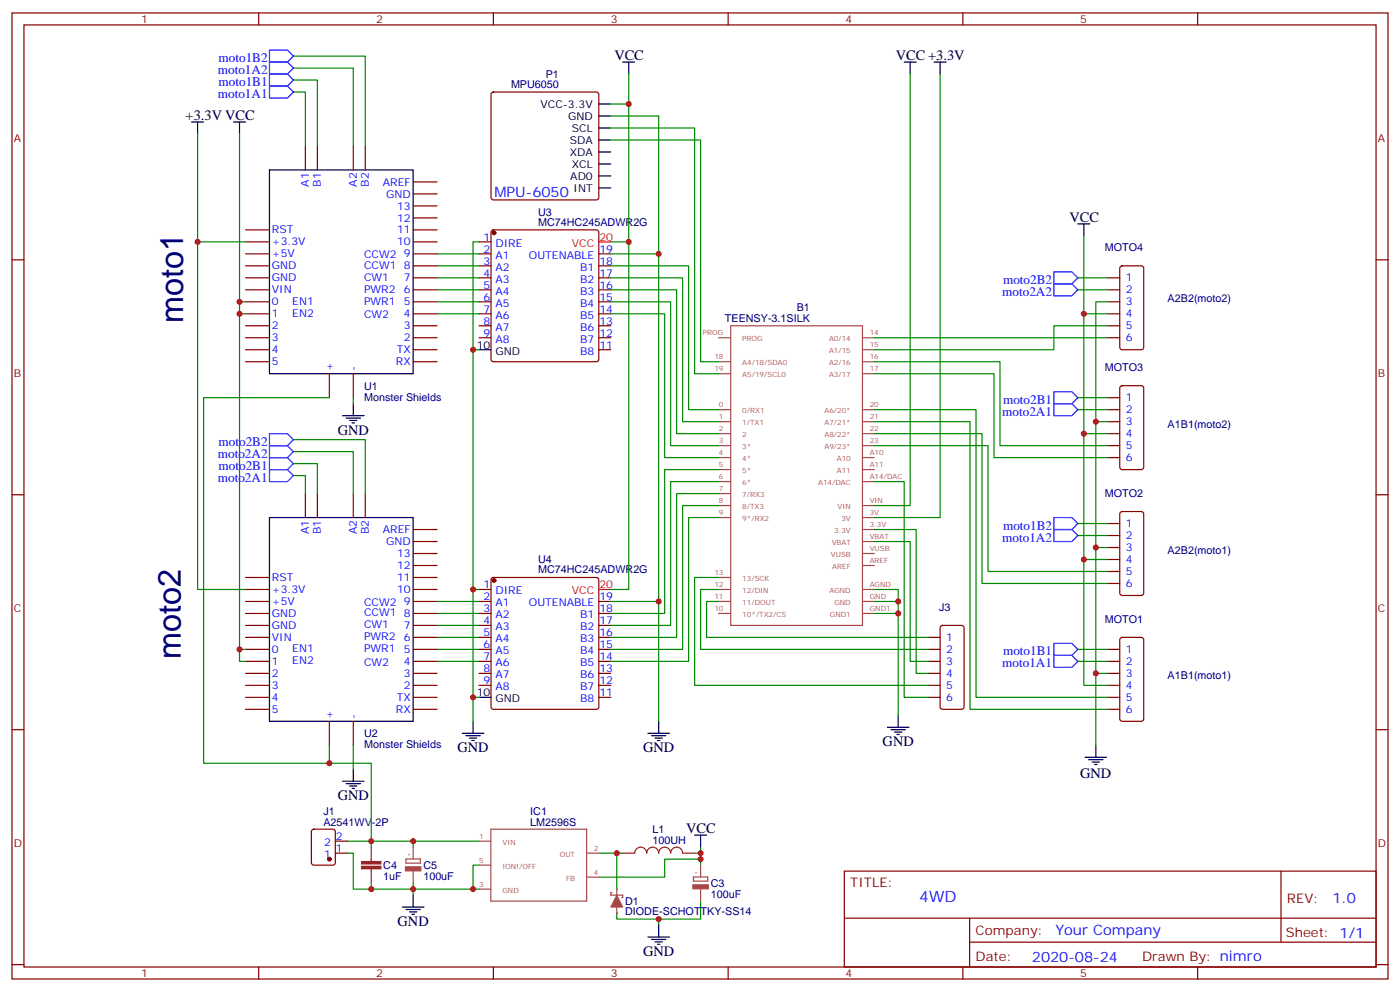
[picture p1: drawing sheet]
<svg xmlns="http://www.w3.org/2000/svg" width="412mm" height="292mm" viewBox="0 0 412 292" stroke-linecap="round" stroke-linejoin="round" font-family="sans-serif">
<g fill="none" stroke="#870000" stroke-width=".35">
<path d="M3.5 3.8h405.4v284.3h-405.4zM7.1 7.3h398.2v277.3h-398.2zM76.2 3.8v3.5M145.3 3.8v3.5M214.5 3.8v3.5M283.6 3.8v3.5M352.8 3.8v3.5M144.9 27.3l.4-.2h30.4l.5 .2 .2 .5v30.3l-.2 .5-.5 .2h-30.4l-.5-.2-.2-.5v-30.3zM90 43v7M93.5 43v7M104.1 43v7M107.6 43v7"/>
<path d="M121.7 53.6h7.1M121.7 57.1h7.1M3.5 76.5h3.6M72.3 67.7h7.1M72.3 71.2h7.1M72.3 74.7h7.1M72.3 78.2h7.1M121.7 60.6h7.1M121.7 64.1h7.1M121.7 67.7h7.1M121.7 71.2h7.1M121.7 74.7h7.1"/>
<path d="M121.7 78.2h7.1M405.3 76.5h3.6M72.3 81.8h7.1M72.3 85.3h7.1M72.3 88.8h7.1M72.3 92.4h7.1M72.3 95.9h7.1M72.3 99.4h7.1M121.7 81.8h7.1M121.7 85.3h7.1M121.7 88.8h7.1M121.7 92.4h7.1"/>
<path d="M121.7 95.9h7.1M121.7 99.4h7.1M72.3 102.9h7.1M72.3 106.5h7.1M97 110v7.1M104.1 110v7.1M121.7 102.9h7.1M121.7 106.5h7.1M3.5 145.6h3.6M90 145.3v7M93.5 145.3v7M104.1 145.3v7"/>
<path d="M107.6 145.3v7M121.7 155.9h7.1M121.7 159.4h7.1M405.3 145.6h3.6M72.3 170h7.1M72.3 173.5h7.1M72.3 177h7.1M121.7 162.9h7.1M121.7 166.4h7.1M121.7 170h7.1M121.7 173.5h7.1M121.7 177h7.1"/>
<path d="M72.3 180.6h7.1M72.3 184.1h7.1M72.3 187.6h7.1M72.3 191.1h7.1M72.3 194.7h7.1M72.3 198.2h7.1M121.7 180.6h7.1M121.7 184.1h7.1M121.7 187.6h7.1M121.7 191.1h7.1M121.7 194.7h7.1M121.7 198.2h7.1"/>
<path d="M3.5 214.8h3.6M72.3 201.7h7.1M72.3 205.2h7.1M72.3 208.8h7.1M97 212.3v7.1M104.1 212.3v7.1M121.7 201.7h7.1M121.7 205.2h7.1M121.7 208.8h7.1M405.3 214.8h3.6M248.7 256.4h156.6v28.2h-156.6zM377.3 256.4v20.9"/>
<path d="M248.7 270.2h156.5M285.6 277.3h119.6M285.6 270.2v14.2M3.5 283.9h3.6M76.2 284.6v3.5M145.3 284.6v3.5M214.5 284.6v3.5M283.6 284.6v3.5M352.8 284.6v3.5M405.3 283.9h3.6"/>
</g>
<g fill="none" stroke="#000" stroke-width=".35">
<path d="M176.4 30.6h3.5M176.4 34.1h3.5M176.4 37.7h3.5M79.4 50h42.3v60h-42.3zM176.4 41.2h3.5M176.4 44.7h3.5M176.4 48.3h3.5M176.4 51.8h3.5M176.4 55.3h3.5M79.4 152.3h42.3v60h-42.3zM204.6 245.8h3.5M206.4 245.8v3.5"/>
<path d="M118.5 267h6.4M119.6 267.7h4.2M120.6 268.4h2.2M121.4 269.1h.7M121.7 263.5v3.5M190.9 275.8h6.3M191.9 276.5h4.2M193 277.2h2.1M193.7 277.9h.7M194 272.3v3.5"/>
</g>
<g fill="none" stroke="#a64a4a" stroke-width=".35">
<path d="M211.7 99.4h3.4M215.3 95.9h38.8v88.2h-38.8zM254.1 99.4h3.4M211.7 106.5h3.4M211.7 110h3.4M254.1 102.9h3.4M254.1 106.5h3.4M254.1 110h3.4M211.7 120.6h3.4M211.7 124.1h3.4M211.7 127.6h3.4M211.7 131.2h3.4"/>
<path d="M211.7 134.7h3.4M211.7 138.2h3.4M254.1 120.6h3.4M254.1 124.1h3.4M254.1 127.6h3.4M254.1 131.2h3.4M254.1 134.7h3.4M254.1 138.2h3.4M211.7 152.3h3.4M211.7 148.8h3.4M211.7 141.7h3.4M211.7 145.3h3.4"/>
<path d="M254.1 159.4h3.4M254.1 155.9h3.4M254.1 152.3h3.4M254.1 148.8h3.4M254.1 141.7h3.4M211.7 177h3.4M211.7 173.5h3.4M211.7 170h3.4M254.1 177h3.4M254.1 173.5h3.4M254.1 166.4h3.4M254.1 162.9h3.4"/>
<path d="M211.7 180.6h3.4M254.1 180.6h3.4M141.1 247.6h3.5M141.1 254.6h3.5M144.6 244.1h28.2v21.1h-28.2zM172.9 251.1h3.5M172.9 258.2h3.5M141.1 261.7h3.5M180.3 262.7h-.4v.8h3.5v.7h-.3M181.7 261.7v1.8M181.7 267v1.7"/>
</g>
<g fill="none" stroke="#008700" stroke-width=".35">
<path d="M102.3 251.1h1.8v10.6h5.3M102.3 247.6h7.1M109.4 259.9v1.8h12.3v-1.8M109.4 249.3v-1.7h12.3v1.7M121.7 247.6h19.4M141.1 254.6h-1.8v7.1h1.8M176.4 251.1h5.3v10.6M181.7 251.1h1.7M204.6 251.1h1.8v3.5M206.4 252.9h-10.6v5.3h-19.4M206.4 249.3v1.8M139.3 261.7h-17.6v1.8"/>
<path d="M194 270.5v1.8M206.4 265.2v5.3h-24.7v-1.8"/>
</g>
<path d="M183.4 251.1h3.6a1.76 1.76 0 0 1 1.7-1.8 1.76 1.76 0 0 1 1.8 1.8 1.76 1.76 0 0 1 1.8-1.8 1.76 1.76 0 0 1 1.7 1.8 1.76 1.76 0 0 1 1.8-1.8 1.76 1.76 0 0 1 1.8 1.8 1.76 1.76 0 0 1 1.7-1.8 1.76 1.76 0 0 1 1.8 1.8h3.5" fill="none" stroke="#8c2424" stroke-width=".35"/>
<g fill="#a64a4a">
<circle cx="181.7" cy="268.7" r=".18"/>
<circle cx="181.7" cy="261.7" r=".18"/>
</g>
<g fill="#a64a4a" stroke="#a64a4a" stroke-width=".29">
<path d="M181.7 263.5l1.7 3.5h-3.5z"/>
<path d="M119.4 255.1h4.6v1.2h-4.6z"/>
<path d="M204.1 260.4h4.6v1.2h-4.6z"/>
</g>
<path d="M119.6 252.8h4.2v1.2h-4.2zM121.7 249.3v3.5M121.7 256.5v3.4M204.3 258.1h4.2v1.2h-4.2zM206.4 254.6v3.5M206.4 261.7v3.5" fill="none" stroke="#a64a4a" stroke-width=".35"/>
<path d="M109.4 249.3v4.3M109.4 255.7v4.2" fill="none" stroke="#8c2424" stroke-width=".35"/>
<g fill="#8c2424" stroke="#8c2424" stroke-width=".35">
<path d="M106.5 255h5.7v.7h-5.7z"/>
<path d="M106.5 253.6h5.7v.7h-5.7z"/>
</g>
<g fill="none" stroke="#870000" stroke-width=".35">
<path d="M141.1 71.2h3.5M141.1 74.7h3.5M141.1 78.2h3.5M144.9 67.9l.4-.2h30.4l.5 .2 .2 .5v37.4l-.2 .5-.5 .2h-30.4l-.5-.3-.2-.4v-37.4zM176.4 74.7h3.5M176.4 78.2h3.5M330.1 78.5l.5-.3h5.6l.6 .5 .1 23.5-.5 .7h-5.8l-.7-.4-.1-23.5zM141.1 81.8h3.5M141.1 85.3h3.5M141.1 88.8h3.5M141.1 92.4h3.5M141.1 95.9h3.5"/>
<path d="M141.1 99.4h3.5M176.4 81.8h3.5M176.4 85.3h3.5M176.4 88.8h3.5M176.4 92.4h3.5M176.4 95.9h3.5M176.4 99.4h3.5M326.3 81.8h3.5M326.3 85.3h3.5M326.3 88.8h3.5M326.3 92.4h3.5M326.3 95.9h3.5"/>
<path d="M326.3 99.4h3.5M176.4 102.9h3.5M326.3 117.1h3.5M330.1 113.7l.5-.2h5.6l.6 .5 .1 23.5-.5 .7h-5.8l-.7-.4-.1-23.6zM326.3 120.6h3.5M326.3 124.1h3.5M326.3 127.6h3.5M326.3 131.2h3.5M326.3 134.7h3.5M326.3 154.1h3.5M326.3 157.6h3.5M330.1 150.8l.5-.2h5.6l.6 .4 .1 23.6-.5 .6-5.8 .1-.7-.5-.1-23.5z"/>
<path d="M141.1 173.5h3.5M141.1 177h3.5M144.9 170.2l.4-.2h30.4l.5 .2 .2 .5v37.4l-.2 .5-.5 .2h-30.4l-.5-.3-.2-.4v-37.4zM176.4 177h3.5M326.3 161.1h3.5M326.3 164.7h3.5M326.3 168.2h3.5M326.3 171.7h3.5M141.1 180.6h3.5M141.1 184.1h3.5M141.1 187.6h3.5M141.1 191.1h3.5"/>
<path d="M141.1 194.7h3.5M141.1 198.2h3.5M176.4 180.6h3.5M176.4 184.1h3.5M176.4 187.6h3.5M176.4 191.1h3.5M176.4 194.7h3.5M176.4 198.2h3.5M273.4 187.6h3.5M273.4 191.1h3.5M273.4 194.7h3.5M273.4 198.2h3.5"/>
<path d="M277.2 184.3l.4-.2h5.7l.6 .4 .1 23.6-.5 .6-5.9 .1-.6-.5-.1-23.5zM326.3 191.1h3.5M326.3 194.7h3.5M326.3 198.2h3.5M330.1 187.8l.5-.2h5.6l.6 .4 .1 23.6-.5 .6-5.8 .1-.7-.5-.1-23.5zM141.1 201.7h3.5M176.4 201.7h3.5M176.4 205.2h3.5M273.4 201.7h3.5M273.4 205.2h3.5M326.3 201.7h3.5M326.3 205.2h3.5"/>
<path d="M326.3 208.8h3.5M92 244.3l.4-.2h5.7l.6 .4 .1 9.4-.5 .7h-5.9l-.6-.4-.1-9.4zM98.8 251.1h3.5M98.8 247.6h3.5"/>
</g>
<g fill="#870000" stroke="#870000" stroke-width=".35">
<circle cx="97" cy="252.9" r=".53"/>
<circle cx="145.5" cy="68.5" r=".53"/>
<circle cx="145.5" cy="170.9" r=".53"/>
</g>
<g fill="none" stroke="#000" stroke-width=".35">
<path d="M183.4 18.3h3.6M185.2 18.3v3.5M266.3 18.3h3.6M268.1 18.3v3.5M275.2 18.3h3.5M276.9 18.3v3.5M56.4 35.9h3.6M58.2 35.9v3.5M68.8 35.9h3.5M70.6 35.9v3.5M317.5 65.9h3.5M319.3 65.9v3.5"/>
<path d="M104.1 118.8v3.5M141.1 102.9h3.5M100.9 122.3h6.3M102 123h4.2M103 123.8h2.1M103.7 124.5h.7M136.2 215.8h6.3M137.2 216.5h4.3M138.3 217.2h2.1M139 217.9h.7M139.3 212.3v3.5M141.1 205.2h3.5"/>
<path d="M190.9 215.8h6.3M191.9 216.5h4.2M193 217.2h2.1M193.7 217.9h.7M194 212.3v3.5M261.4 214.1h6.4M262.5 214.8h4.2M263.5 215.5h2.1M264.2 216.2h.7M264.6 210.5v3.6M322.8 219.4v3.5M100.9 229.9h6.3"/>
<path d="M102 230.6h4.2M103 231.4h2.1M103.7 232.1h.7M104.1 226.4v3.5M319.6 222.9h6.4M320.7 223.6h4.2M321.7 224.3h2.1M322.4 225h.7"/>
</g>
<path d="M176.4 71.2h3.5M176.4 173.5h3.5" fill="none" stroke="#f00" stroke-width=".35"/>
<g fill="none" stroke="#008700" stroke-width=".35">
<path d="M86.4 16.5h21.2v26.5M58.2 39.4v31.8h14.1M70.6 39.4v49.4M86.4 27.1h3.6v15.9M86.4 23.6h7.1v19.4M86.4 20h17.7v23M179.9 37.7h24.7v72.3h7.1M179.9 34.1h14.1v40.6M179.9 30.6h5.3M185.2 21.8v49.4M268.1 21.8v127h-10.6M276.9 21.8v130.5h-19.4"/>
<path d="M179.9 41.2h26.5v65.3h5.3M58.2 71.2v102.3h14.1M128.8 78.2h12.3M128.8 74.7h12.3M141.1 71.2h-1.8v102.3h1.8M179.9 78.2h22.9v42.4h8.9M179.9 74.7h14.1v102.3h-14.1M179.9 71.2h5.3v102.3h-5.3M319.3 69.4v23M70.6 92.4v98.7M72.3 88.8h-1.7v3.6h1.7M128.8 81.8h12.3"/>
<path d="M128.8 85.3h12.3M128.8 92.4h12.3M128.8 88.8h12.3M179.9 81.8h21.2v42.3h10.6M179.9 85.3h19.4v42.3h12.4M179.9 88.8h17.7v42.4h14.1M179.9 92.4h15.9v42.3h15.9M257.5 99.4h68.8M317.5 81.8h8.8M317.5 85.3h8.8M326.3 88.8h-3.5v35.3h3.5M326.3 92.4h-7v35.2h7"/>
<path d="M326.3 95.9h-15.9v7h-52.9M97 117.1h-37v107.5h37v-5.2M104.1 117.1v1.7M139.3 102.9h1.8M257.5 110h35.3v24.7h33.5M257.5 106.5h37.1v24.7h31.7M317.5 117.1h8.8M86.4 140h3.6v5.3M86.4 136.5h7.1v8.8M86.4 132.9h17.7v12.4M86.4 129.4h21.2v15.9M211.7 138.2h-15.9v42.4h-15.9"/>
<path d="M257.5 124.1h28.3v84.7h40.5M257.5 120.6h30v84.6h38.8M257.5 131.2h33.5v37h35.3M257.5 127.6h31.8v44.1h37M317.5 120.6h8.8M319.3 127.6v37.1h7M322.8 124.1v37h3.5M211.7 141.7h-14.1v42.4h-17.7M211.7 145.3h-12.4v42.3h-19.4M211.7 148.8h-10.6v42.3h-21.2M211.7 152.3h-8.9v42.4h-22.9M257.5 159.4h10.6v35.3h5.3"/>
<path d="M257.5 155.9h12.4v42.3h3.5M257.5 141.7h8.8v63.5h7.1M317.5 154.1h8.8M317.5 157.6h8.8M128.8 177h12.3M139.3 173.5v31.7h1.8M194 177v35.3M211.7 177h-3.6v10.6h65.3M211.7 173.5h-5.3v17.6h67M211.7 170h-7.1v31.7h68.8M257.5 173.5h7.1v3.5h-7.1M264.6 177v33.5"/>
<path d="M319.3 164.7v37h7M322.8 161.1v37.1h3.5M72.3 191.1h-1.7v3.6h1.7M128.8 180.6h12.3M128.8 184.1h12.3M128.8 187.6h12.3M128.8 191.1h12.3M128.8 194.7h12.3M257.5 180.6h7.1M317.5 191.1h8.8M317.5 194.7h8.8M322.8 198.2v21.2"/>
<path d="M104.1 219.4v7M139.3 205.2v7.1M97 224.6h12.4v23"/>
</g>
<g fill="none" stroke="#00f" stroke-width=".35">
<path d="M79.4 18.3h5.3l1.7 1.7-1.7 1.8h-5.3zM79.4 14.7h5.3l1.7 1.8-1.7 1.8h-5.3zM79.4 25.3h5.3l1.7 1.8-1.7 1.8h-5.3zM79.4 21.8h5.3l1.7 1.8-1.7 1.7h-5.3zM310.4 80h5.3l1.8 1.8-1.8 1.7h-5.3zM310.4 83.5h5.3l1.8 1.8-1.8 1.8h-5.3zM310.4 115.3h5.3l1.8 1.8-1.8 1.7h-5.3zM310.4 118.8h5.3l1.8 1.8-1.8 1.7h-5.3zM79.4 127.6h5.3l1.7 1.8-1.7 1.8h-5.3zM79.4 131.2h5.3l1.7 1.7-1.7 1.8h-5.3zM79.4 134.7h5.3l1.7 1.8-1.7 1.7h-5.3zM79.4 138.2h5.3l1.7 1.8-1.7 1.7h-5.3z"/>
<path d="M310.4 152.3h5.3l1.8 1.8-1.8 1.8h-5.3zM310.4 155.9h5.3l1.8 1.7-1.8 1.8h-5.3zM310.4 189.4h5.3l1.8 1.7-1.8 1.8h-5.3zM310.4 192.9h5.3l1.8 1.8-1.8 1.7h-5.3z"/>
</g>
<g fill="#c00">
<circle cx="206.4" cy="251.1" r=".88"/>
<circle cx="194" cy="270.5" r=".88"/>
<circle cx="206.4" cy="252.9" r=".88"/>
<circle cx="181.7" cy="251.1" r=".88"/>
<circle cx="139.3" cy="261.7" r=".88"/>
<circle cx="121.7" cy="261.7" r=".88"/>
<circle cx="121.7" cy="247.6" r=".88"/>
<circle cx="109.4" cy="261.7" r=".88"/>
<circle cx="109.4" cy="247.6" r=".88"/>
<circle cx="194" cy="177" r=".88"/>
<circle cx="139.3" cy="102.9" r=".88"/>
<circle cx="139.3" cy="173.5" r=".88"/>
<circle cx="139.3" cy="205.2" r=".88"/>
<circle cx="185.2" cy="71.2" r=".88"/>
<circle cx="194" cy="74.7" r=".88"/>
<circle cx="185.2" cy="30.6" r=".88"/>
<circle cx="264.6" cy="177" r=".88"/>
<circle cx="264.6" cy="180.6" r=".88"/>
<circle cx="322.8" cy="124.1" r=".88"/>
<circle cx="322.8" cy="161.1" r=".88"/>
<circle cx="319.3" cy="127.6" r=".88"/>
<circle cx="319.3" cy="164.7" r=".88"/>
<circle cx="322.8" cy="198.2" r=".88"/>
<circle cx="319.3" cy="92.4" r=".88"/>
<circle cx="70.6" cy="191.1" r=".88"/>
<circle cx="70.6" cy="92.4" r=".88"/>
<circle cx="70.6" cy="88.8" r=".88"/>
<circle cx="58.2" cy="71.2" r=".88"/>
<circle cx="97" cy="224.6" r=".88"/>
</g>
<g font-size="9.5" fill="#000080">
<text x="54" y="95.2" transform="rotate(-90 54 95.2)">moto1</text>
<text x="53.3" y="194" transform="rotate(-90 53.3 194)">moto2</text>
</g>
<text font-size="4.6" fill="#00f" x="270.8" y="265.4">4WD</text>
<g font-size="4.2">
<text x="181" y="17.6">VCC</text>
<text x="263.9" y="17.6">VCC +3.3V</text>
<text x="54.7" y="35.2">+3.3V VCC</text>
<text x="315" y="65.2">VCC</text>
<text x="99.5" y="128">GND</text>
<text x="134.8" y="221.5">GND</text>
<text x="189.4" y="221.5">GND</text>
<text x="260" y="219.7">GND</text>
<text x="318.1" y="229.1">GND</text>
<text x="99.5" y="235.6">GND</text>
<text x="202.1" y="245.1">VCC</text>
<text x="117.1" y="272.6">GND</text>
<text x="189.4" y="281.4">GND</text>
</g>
<g font-size="4.2" fill="#00f">
<text x="145.7" y="57.9">MPU-6050</text>
<text x="392.5" y="265.7">1.0</text>
<text x="310.9" y="275.2">Your Company</text>
<text x="304" y="283">2020-08-24</text>
</g>
<g font-size="3.9" fill="#00f">
<text x="64.2" y="21.8">moto1A2</text>
<text x="64.4" y="18.3">moto1B2</text>
<text x="64.2" y="28.9">moto1A1</text>
<text x="64.4" y="25.3">moto1B1</text>
<text x="295.5" y="83.5">moto2B2</text>
<text x="295.2" y="87.1">moto2A2</text>
<text x="295.5" y="118.8">moto2B1</text>
<text x="295.2" y="122.3">moto2A1</text>
<text x="64.4" y="131.2">moto2B2</text>
<text x="64.2" y="134.7">moto2A2</text>
<text x="64.2" y="141.7">moto2A1</text>
<text x="64.4" y="138.2">moto2B1</text>
<text x="295.5" y="155.9">moto1B2</text>
<text x="295.2" y="159.4">moto1A2</text>
<text x="295.2" y="196.4">moto1A1</text>
<text x="295.5" y="192.9">moto1B1</text>
</g>
<g font-size="3.9" fill="#800">
<text x="250.5" y="261">TITLE:</text>
<text x="379.1" y="265.7">REV:</text>
<text x="287.4" y="275.2">Company:</text>
<text x="378.7" y="275.8">Sheet: 1/1</text>
<text x="287.4" y="282.9">Date:</text>
<text x="336.4" y="282.9">Drawn By: nimro</text>
</g>
<g font-size="3.2" fill="#800">
<text x="41.6" y="6.8">1</text>
<text x="110.8" y="6.8">2</text>
<text x="179.9" y="6.8">3</text>
<text x="249.1" y="6.8">4</text>
<text x="318.2" y="6.8">5</text>
<text x="4.1" y="41.9">A</text>
<text x="405.9" y="41.9">A</text>
<text x="4.1" y="111.1">B</text>
<text x="405.9" y="111.1">B</text>
<text x="4.1" y="180.2">C</text>
<text x="405.9" y="180.2">C</text>
<text x="4.1" y="249.3">D</text>
<text x="405.9" y="249.3">D</text>
<text x="41.6" y="287.6">1</text>
<text x="110.8" y="287.6">2</text>
<text x="179.9" y="287.6">3</text>
<text x="249.1" y="287.6">4</text>
<text x="318.2" y="287.6">5</text>
</g>
<g font-size="3.2" fill="#000080">
<text x="160.8" y="22.9">P1</text>
<text x="150.5" y="26">MPU6050</text>
<text x="158.5" y="63.5">U3</text>
<text x="158.5" y="66.5">MC74HC245ADWR2G</text>
<text x="325.4" y="74">MOTO4</text>
<text x="344" y="88.8">A2B2(moto2)</text>
<text x="213.5" y="94.8">TEENSY-3.1SILK</text>
<text x="234.7" y="91.6">B1</text>
<text x="325.4" y="109.3">MOTO3</text>
<text x="107.3" y="117.9">Monster Shields</text>
<text x="107.3" y="114.7">U1</text>
<text x="344" y="125.9">A1B1(moto2)</text>
<text x="325.4" y="146.3">MOTO2</text>
<text x="158.5" y="165.9">U4</text>
<text x="344" y="162.9">A2B2(moto1)</text>
<text x="158.5" y="168.8">MC74HC245ADWR2G</text>
<text x="276.6" y="179.8">J3</text>
<text x="325.4" y="183.4">MOTO1</text>
<text x="344" y="200">A1B1(moto1)</text>
<text x="107.3" y="220.2">Monster Shields</text>
<text x="107.3" y="217">U2</text>
<text x="95.3" y="239.8">J1</text>
<text x="156.2" y="239.8">IC1</text>
<text x="95.3" y="243">A2541WV-2P</text>
<text x="156.2" y="243">LM2596S</text>
<text x="192.2" y="245.1">L1</text>
<text x="192.2" y="248.3">100UH</text>
<text x="112.9" y="255.7">C4</text>
<text x="124.7" y="255.8">C5</text>
<text x="112.9" y="258.9">1uF</text>
<text x="124.7" y="259">100uF</text>
<text x="209.4" y="261.1">C3</text>
<text x="184.1" y="269.5">DIODE-SCHOTTKY-SS14</text>
<text x="184.2" y="266.3">D1</text>
<text x="209.4" y="264.3">100uF</text>
</g>
<g font-size="3.2">
<text x="159.2" y="31.7">VCC-3.3V</text>
<text x="167.3" y="35.2">GND</text>
<text x="168.5" y="38.7">SCL</text>
<text x="167.8" y="45.8">XDA</text>
<text x="167.8" y="42.3">SDA</text>
<text x="168" y="52.8">AD0</text>
<text x="168.5" y="49.3">XCL</text>
<text x="169" y="56.4">INT</text>
<text x="140.4" y="102.6">10</text>
<text x="145.9" y="104.4">GND</text>
<text x="140.4" y="204.9">10</text>
<text x="145.9" y="206.7">GND</text>
</g>
<g font-size="3.2" fill="#00f">
<text x="91" y="54.9" transform="rotate(-90 91 54.9)">A1</text>
<text x="94.5" y="54.9" transform="rotate(-90 94.5 54.9)">B1</text>
<text x="105.1" y="54.9" transform="rotate(-90 105.1 54.9)">A2</text>
<text x="108.7" y="54.9" transform="rotate(-90 108.7 54.9)">B2</text>
<text x="112.8" y="54.6">AREF</text>
<text x="113.7" y="58.1">GND</text>
<text x="117" y="61.7">13</text>
<text x="117" y="65.2">12</text>
<text x="80.1" y="68.7">RST</text>
<text x="117" y="68.7">11</text>
<text x="142.4" y="70.8">1</text>
<text x="80.1" y="75.8">+5V</text>
<text x="80.1" y="72.2">+3.3V</text>
<text x="107.2" y="75.9">CCW2</text>
<text x="117" y="72.2">10</text>
<text x="119" y="75.8">9</text>
<text x="142.4" y="74.4">2</text>
<text x="142.4" y="77.9">3</text>
<text x="145.9" y="72.6">DIRE</text>
<text x="145.9" y="76.1">A1</text>
<text x="155.8" y="76.1">OUTENABLE</text>
<text x="176.6" y="77.9">18</text>
<text x="176.6" y="74.4">19</text>
<text x="80.1" y="82.8">GND</text>
<text x="80.1" y="79.3">GND</text>
<text x="107.2" y="82.6">CW1</text>
<text x="107.2" y="79.1">CCW1</text>
<text x="119" y="79.3">8</text>
<text x="119" y="82.8">7</text>
<text x="142.4" y="81.4">4</text>
<text x="145.9" y="79.7">A2</text>
<text x="145.9" y="83.2">A3</text>
<text x="170.9" y="83.2">B2</text>
<text x="170.9" y="79.7">B1</text>
<text x="176.6" y="81.4">17</text>
<text x="331.6" y="82.8">1</text>
<text x="80.1" y="89.9">0</text>
<text x="80.1" y="86.4">VIN</text>
<text x="86.1" y="89.7">EN1</text>
<text x="107.2" y="86.2">PWR2</text>
<text x="107.2" y="89.7">PWR1</text>
<text x="119" y="86.4">6</text>
<text x="119" y="89.9">5</text>
<text x="142.4" y="84.9">5</text>
<text x="142.4" y="88.5">6</text>
<text x="145.9" y="86.7">A4</text>
<text x="170.9" y="86.7">B3</text>
<text x="176.6" y="88.5">15</text>
<text x="176.6" y="84.9">16</text>
<text x="331.6" y="86.4">2</text>
<text x="331.6" y="89.9">3</text>
<text x="80.1" y="93.4">1</text>
<text x="86.1" y="93.2">EN2</text>
<text x="107.2" y="93.6">CW2</text>
<text x="119" y="93.4">4</text>
<text x="142.4" y="92">7</text>
<text x="142.4" y="95.5">8</text>
<text x="145.9" y="90.2">A5</text>
<text x="145.9" y="93.8">A6</text>
<text x="170.9" y="93.8">B5</text>
<text x="170.9" y="90.2">B4</text>
<text x="176.6" y="95.5">13</text>
<text x="176.6" y="92">14</text>
<text x="331.6" y="93.4">4</text>
<text x="80.1" y="100.5">3</text>
<text x="80.1" y="96.9">2</text>
<text x="119" y="96.9">3</text>
<text x="119" y="100.5">2</text>
<text x="142.4" y="99.1">9</text>
<text x="145.9" y="97.3">A7</text>
<text x="145.9" y="100.8">A8</text>
<text x="170.9" y="100.8">B7</text>
<text x="170.9" y="97.3">B6</text>
<text x="176.6" y="99.1">12</text>
<text x="331.6" y="96.9">5</text>
<text x="331.6" y="100.5">6</text>
<text x="80.1" y="107.5">5</text>
<text x="80.1" y="104">4</text>
<text x="116.6" y="107.5">RX</text>
<text x="116.9" y="104">TX</text>
<text x="170.9" y="104.4">B8</text>
<text x="176.6" y="102.6">11</text>
<text x="98.1" y="109.3" transform="rotate(-90 98.1 109.3)">+</text>
<text x="105.1" y="109.3" transform="rotate(-90 105.1 109.3)">-</text>
<text x="331.6" y="118.1">1</text>
<text x="331.6" y="121.6">2</text>
<text x="331.6" y="125.2">3</text>
<text x="331.6" y="128.7">4</text>
<text x="331.6" y="132.2">5</text>
<text x="331.6" y="135.7">6</text>
<text x="331.6" y="155.2">1</text>
<text x="91" y="157.2" transform="rotate(-90 91 157.2)">A1</text>
<text x="94.5" y="157.2" transform="rotate(-90 94.5 157.2)">B1</text>
<text x="105.1" y="157.2" transform="rotate(-90 105.1 157.2)">A2</text>
<text x="108.7" y="157.2" transform="rotate(-90 108.7 157.2)">B2</text>
<text x="112.8" y="156.9">AREF</text>
<text x="113.7" y="160.4">GND</text>
<text x="331.6" y="158.7">2</text>
<text x="117" y="164">13</text>
<text x="117" y="167.5">12</text>
<text x="331.6" y="162.2">3</text>
<text x="331.6" y="165.7">4</text>
<text x="80.1" y="171">RST</text>
<text x="117" y="171">11</text>
<text x="142.4" y="173.1">1</text>
<text x="331.6" y="169.3">5</text>
<text x="331.6" y="172.8">6</text>
<text x="80.1" y="178.1">+5V</text>
<text x="80.1" y="174.6">+3.3V</text>
<text x="107.2" y="178.2">CCW2</text>
<text x="117" y="174.6">10</text>
<text x="119" y="178.1">9</text>
<text x="142.4" y="176.7">2</text>
<text x="145.9" y="174.9">DIRE</text>
<text x="145.9" y="178.4">A1</text>
<text x="155.8" y="178.4">OUTENABLE</text>
<text x="176.6" y="176.7">19</text>
<text x="80.1" y="185.1">GND</text>
<text x="80.1" y="181.6">GND</text>
<text x="107.2" y="185">CW1</text>
<text x="107.2" y="181.4">CCW1</text>
<text x="119" y="181.6">8</text>
<text x="119" y="185.1">7</text>
<text x="142.4" y="180.2">3</text>
<text x="142.4" y="183.7">4</text>
<text x="145.9" y="182">A2</text>
<text x="145.9" y="185.5">A3</text>
<text x="170.9" y="185.5">B2</text>
<text x="170.9" y="182">B1</text>
<text x="176.6" y="183.7">17</text>
<text x="176.6" y="180.2">18</text>
<text x="80.1" y="188.7">VIN</text>
<text x="107.2" y="188.5">PWR2</text>
<text x="119" y="188.7">6</text>
<text x="142.4" y="187.3">5</text>
<text x="142.4" y="190.8">6</text>
<text x="145.9" y="189">A4</text>
<text x="170.9" y="189">B3</text>
<text x="176.6" y="190.8">15</text>
<text x="176.6" y="187.3">16</text>
<text x="278.7" y="188.7">1</text>
<text x="80.1" y="195.7">1</text>
<text x="80.1" y="192.2">0</text>
<text x="86.1" y="192">EN1</text>
<text x="86.1" y="195.5">EN2</text>
<text x="107.2" y="192">PWR1</text>
<text x="107.2" y="195.9">CW2</text>
<text x="119" y="192.2">5</text>
<text x="119" y="195.7">4</text>
<text x="142.4" y="194.3">7</text>
<text x="142.4" y="197.8">8</text>
<text x="145.9" y="192.5">A5</text>
<text x="145.9" y="196.1">A6</text>
<text x="170.9" y="196.1">B5</text>
<text x="170.9" y="192.5">B4</text>
<text x="176.6" y="197.8">13</text>
<text x="176.6" y="194.3">14</text>
<text x="278.7" y="192.2">2</text>
<text x="278.7" y="195.7">3</text>
<text x="331.6" y="192.2">1</text>
<text x="331.6" y="195.7">2</text>
<text x="80.1" y="202.8">3</text>
<text x="80.1" y="199.2">2</text>
<text x="119" y="199.2">3</text>
<text x="119" y="202.8">2</text>
<text x="142.4" y="201.4">9</text>
<text x="145.9" y="199.6">A7</text>
<text x="145.9" y="203.1">A8</text>
<text x="170.9" y="203.1">B7</text>
<text x="170.9" y="199.6">B6</text>
<text x="176.6" y="201.4">12</text>
<text x="278.7" y="199.2">4</text>
<text x="278.7" y="202.8">5</text>
<text x="331.6" y="199.2">3</text>
<text x="331.6" y="202.8">4</text>
<text x="80.1" y="209.8">5</text>
<text x="80.1" y="206.3">4</text>
<text x="116.6" y="209.8">RX</text>
<text x="116.9" y="206.3">TX</text>
<text x="170.9" y="206.7">B8</text>
<text x="176.6" y="204.9">11</text>
<text x="278.7" y="206.3">6</text>
<text x="331.6" y="206.3">5</text>
<text x="331.6" y="209.8">6</text>
<text x="98.1" y="211.6" transform="rotate(-90 98.1 211.6)">+</text>
<text x="105.1" y="211.6" transform="rotate(-90 105.1 211.6)">-</text>
<text x="95.5" y="249">2</text>
<text x="99" y="250.8">1</text>
<text x="99" y="247.2">2</text>
<text x="95.5" y="252.5">1</text>
</g>
<g font-size="3.2" fill="#f00">
<text x="176.6" y="70.8">20</text>
<text x="168.5" y="72.6">VCC</text>
<text x="176.6" y="173.1">20</text>
<text x="168.5" y="174.9">VCC</text>
</g>
<g font-size="2.1" fill="#a54b4b">
<text x="207.1" y="98.7">PROG</text>
<text x="218.7" y="100.5">PROG</text>
<text x="244.2" y="100.5">A0/14</text>
<text x="256.2" y="98.7">14</text>
<text x="210.4" y="105.8">18</text>
<text x="218.7" y="107.5">A4/18/SDA0</text>
<text x="244.2" y="104">A1/15</text>
<text x="244.2" y="107.5">A2/16</text>
<text x="256.2" y="102.2">15</text>
<text x="256.2" y="105.8">16</text>
<text x="210.4" y="109.3">19</text>
<text x="218.7" y="111">A5/19/SCL0</text>
<text x="244.2" y="111">A3/17</text>
<text x="256.2" y="109.3">17</text>
<text x="211.8" y="119.9">0</text>
<text x="256.2" y="119.9">20</text>
<text x="211.8" y="123.4">1</text>
<text x="218.7" y="125.1">1/TX1</text>
<text x="218.7" y="121.6">0/RX1</text>
<text x="242.9" y="121.6">A6/20*</text>
<text x="242.9" y="125.1">A7/21*</text>
<text x="256.2" y="123.4">21</text>
<text x="211.8" y="130.5">3</text>
<text x="211.8" y="126.9">2</text>
<text x="218.7" y="128.7">2</text>
<text x="242.9" y="128.7">A8/22*</text>
<text x="256.2" y="126.9">22</text>
<text x="256.2" y="130.5">23</text>
<text x="211.8" y="137.5">5</text>
<text x="211.8" y="134">4</text>
<text x="218.7" y="135.7">4*</text>
<text x="218.7" y="132.2">3*</text>
<text x="242.9" y="132.2">A9/23*</text>
<text x="246.5" y="135.7">A10</text>
<text x="256.2" y="134">A10</text>
<text x="256.2" y="137.5">A11</text>
<text x="211.8" y="141.1">6</text>
<text x="218.7" y="142.8">6*</text>
<text x="218.7" y="139.3">5*</text>
<text x="241" y="142.8">A14/DAC</text>
<text x="246.5" y="139.3">A11</text>
<text x="256.2" y="141.1">A14/DAC</text>
<text x="211.8" y="148.1">8</text>
<text x="211.8" y="144.6">7</text>
<text x="218.7" y="149.8">8/TX3</text>
<text x="218.7" y="146.3">7/RX3</text>
<text x="246.7" y="149.8">VIN</text>
<text x="256.2" y="148.1">VIN</text>
<text x="211.8" y="151.6">9</text>
<text x="218.7" y="153.4">9*/RX2</text>
<text x="247.8" y="153.4">3V</text>
<text x="256.2" y="155.2">3.3V</text>
<text x="256.2" y="151.6">3V</text>
<text x="245" y="160.4">VBAT</text>
<text x="245.7" y="156.9">3.3V</text>
<text x="256.2" y="158.7">VBAT</text>
<text x="244.8" y="164">VUSB</text>
<text x="245.2" y="167.5">AREF</text>
<text x="256.2" y="165.7">AREF</text>
<text x="256.2" y="162.2">VUSB</text>
<text x="210.4" y="172.8">12</text>
<text x="210.4" y="169.3">13</text>
<text x="218.7" y="171">13/SCK</text>
<text x="256.2" y="172.8">AGND</text>
<text x="210.4" y="179.9">10</text>
<text x="210.4" y="176.3">11</text>
<text x="218.7" y="178.1">11/DOUT</text>
<text x="218.7" y="174.5">12/DIN</text>
<text x="244.3" y="174.5">AGND</text>
<text x="245.8" y="178.1">GND</text>
<text x="256.2" y="179.9">GND1</text>
<text x="256.2" y="176.3">GND</text>
<text x="218.7" y="181.6">10*/TX2/CS</text>
<text x="244.4" y="181.6">GND1</text>
<text x="141.1" y="246.9">1</text>
<text x="148" y="248.6">VIN</text>
<text x="174.9" y="250.4">2</text>
<text x="141.1" y="253.9">5</text>
<text x="148" y="255.7">!ON!/OFF</text>
<text x="164.9" y="252.1">OUT</text>
<text x="174.9" y="257.5">4</text>
<text x="141.1" y="261">3</text>
<text x="148" y="262.7">GND</text>
<text x="166.7" y="259.2">FB</text>
</g>
<g font-size="1.8" fill="#a54b4b">
<text x="120.9" y="252.3" transform="rotate(-90 120.9 252.3)">+</text>
<text x="205.6" y="257.5" transform="rotate(-90 205.6 257.5)">+</text>
</g>
</svg>
